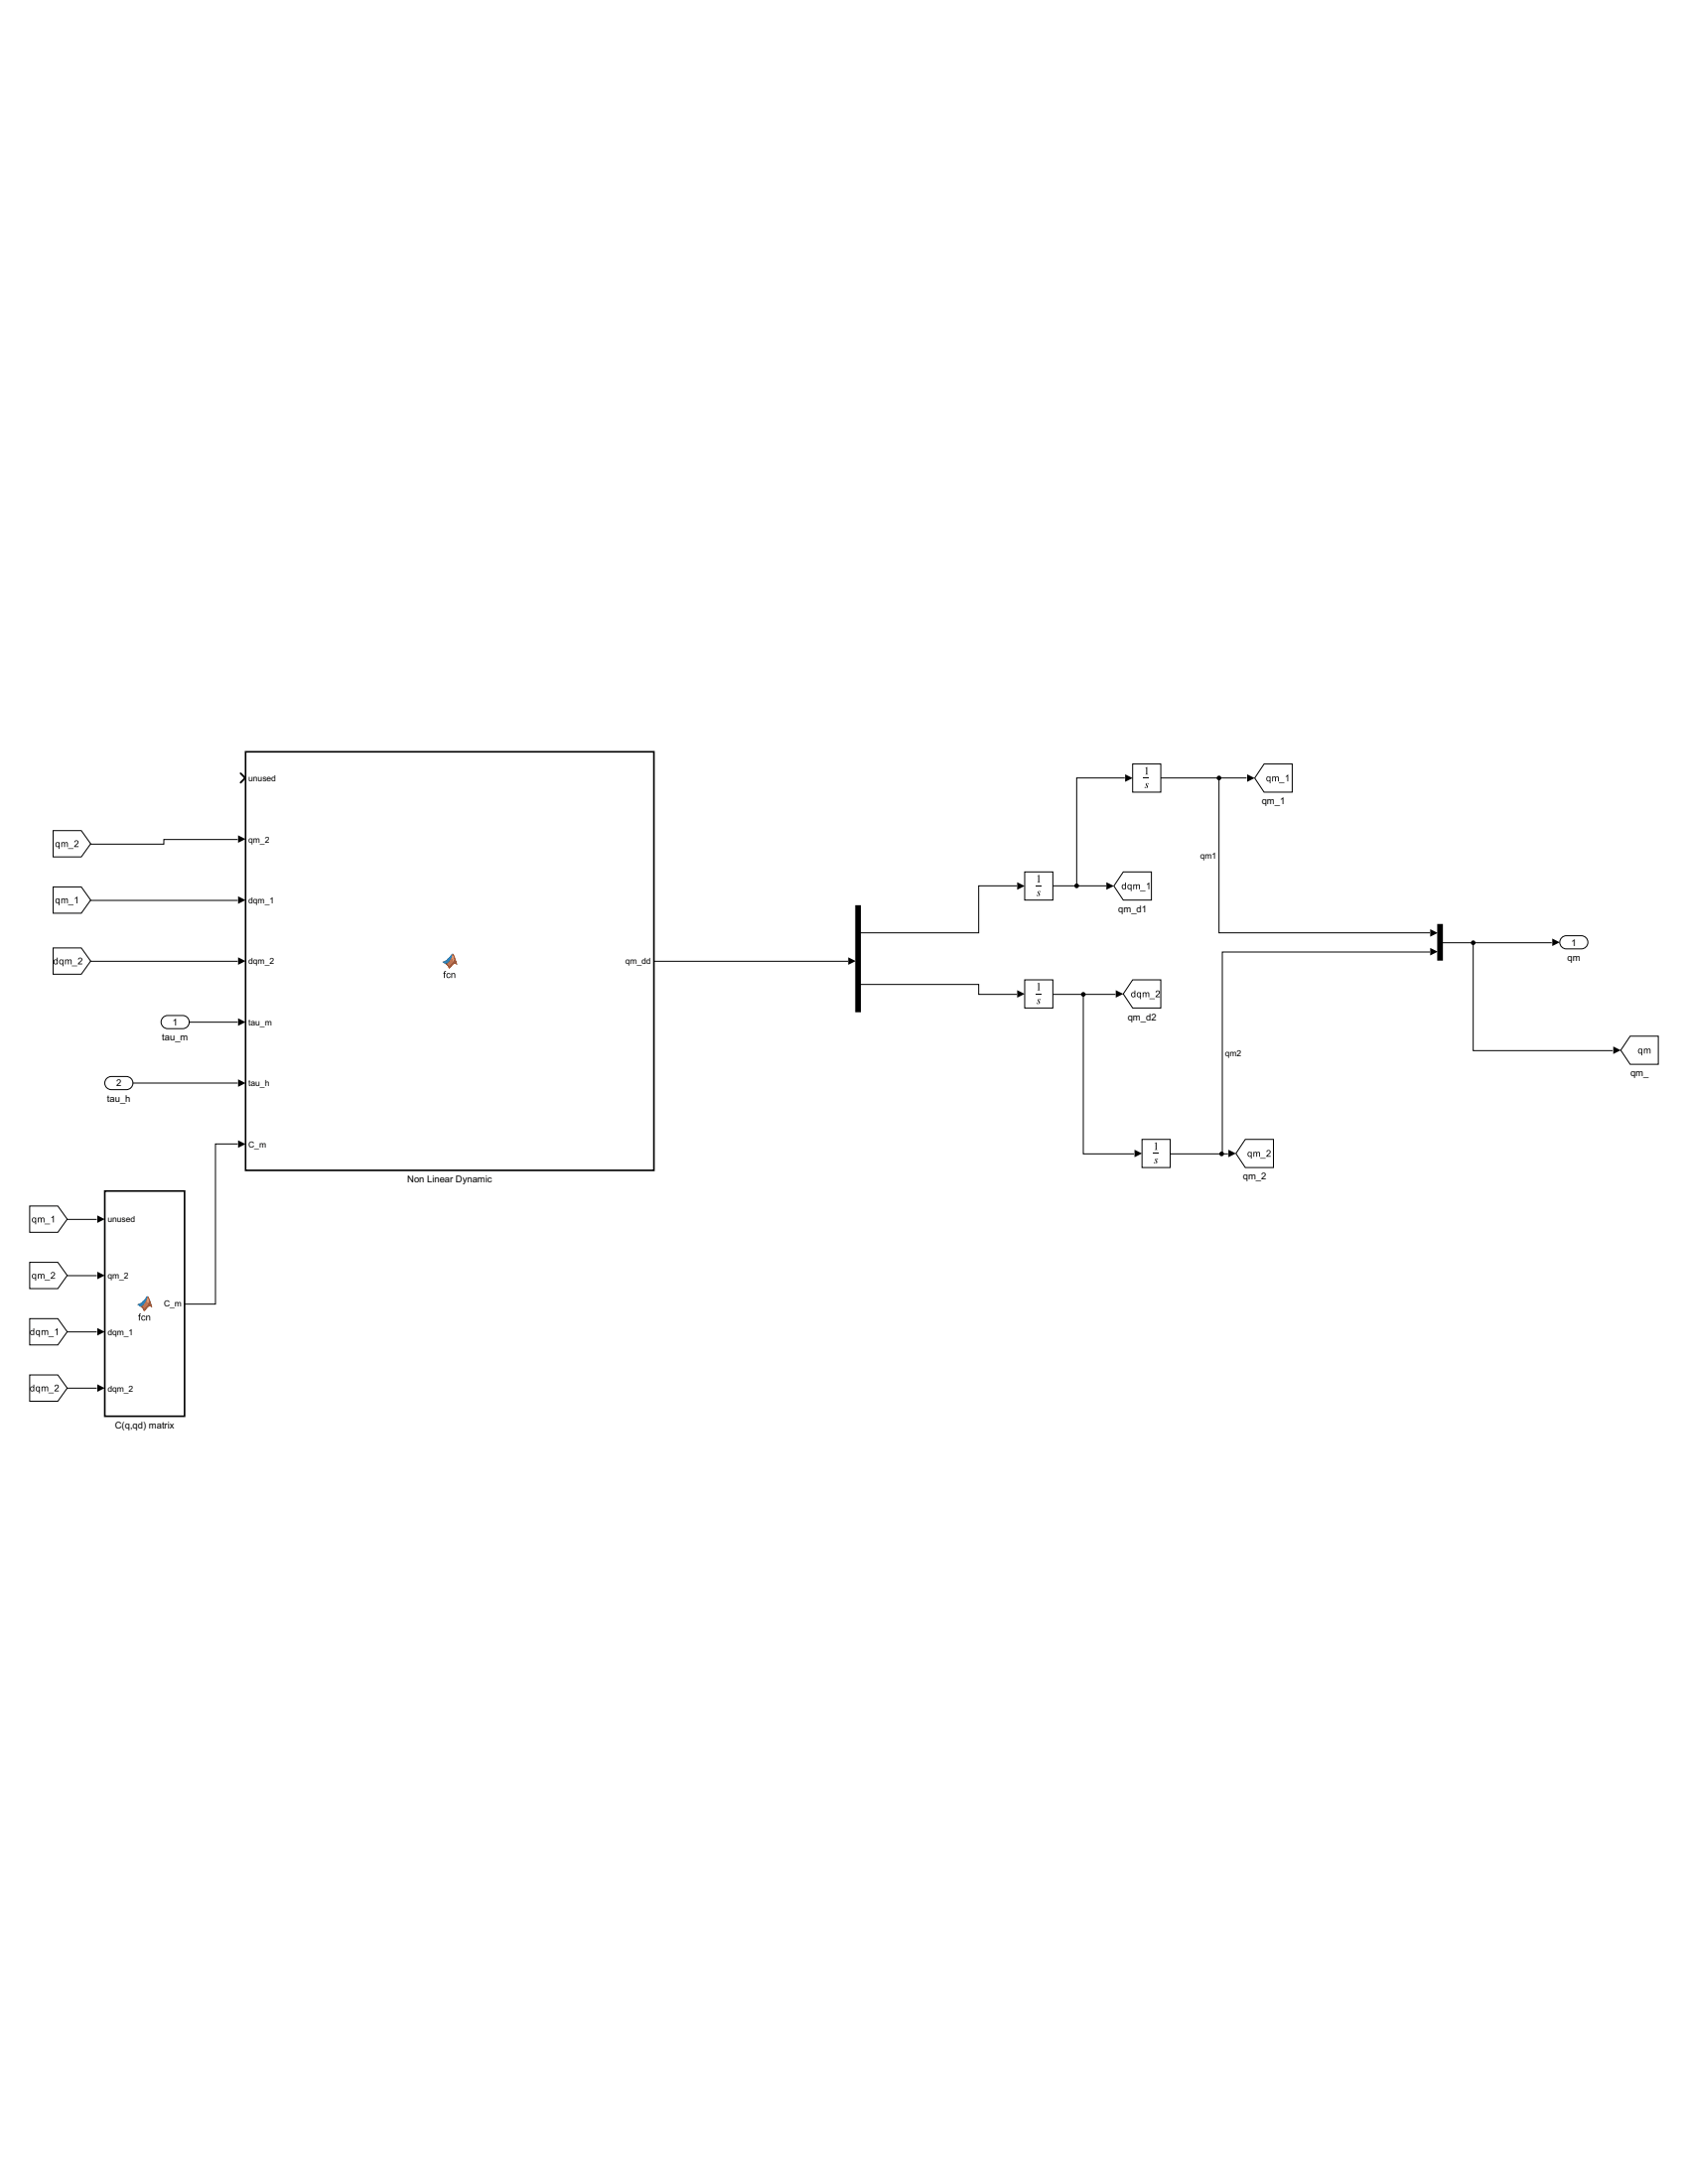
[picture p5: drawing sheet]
<svg xmlns="http://www.w3.org/2000/svg" width="216mm" height="279mm" viewBox="0 0 216 279" stroke-linecap="round" stroke-linejoin="round" font-family="sans-serif">
<path d="M30.8 98.9l.6 .6-.6 .6" fill="none" stroke="#000" stroke-width=".24"/>
<path d="M31.4 96.2h52.2v53.5h-52.2z" fill="#fff"/>
<path d="M56.6 123.1l.5-.2 .7-.9a2.13 2.13 0 0 1 .7 1.4 .43 .43 0 0 0-.8 .2l-.3 .3a1.39 1.39 0 0 0-.8-.8z" fill="#000"/>
<path d="M57.9 122.2a.62 .62 0 0 1 .1 .7 .61 .61 0 0 1-.1-.7z" fill="#f5ae81"/>
<g fill="#000">
<path d="M57.9 122.1l.1-.1 .1 .3 .4 1v.1l-.3-.1-.2 .1-.6 .5-.1-.3-.3-.3 .2 .1 .3 .4 .2-.2a.46 .46 0 0 1 .7-.3z"/>
<path d="M56.8 124.3l.3-.1-.2 .2 .1 .2h-.1v.5h-.1v-.5h-.1zM57.2 124.6l.3-.1 .1 .2-.1-.1a.2 .2 0 0 0-.3 .2 .2 .2 0 0 0 .3 .2l.1-.1a.31 .31 0 0 1-.4 .2 .31 .31 0 0 1 0-.5zM57.7 124.5h.1v.1a.22 .22 0 0 1 .3-.1 .22 .22 0 0 1 .1 .2v.4h-.1v-.4a.15 .15 0 0 0-.1-.1 .15 .15 0 0 0-.2 .1v.4h-.1z"/>
<path d="M56.6 123.1l.4 .2a2.68 2.68 0 0 0 .9-1.2h.1l-.1-.1-.2 .1-.6 .7zM56.7 123.1l.4-.2 .2 .1-.3 .2zM57.3 122.7l.4-.3-.4 .6-.1-.1z"/>
</g>
<path d="M31.4 96.2h52.2v53.5h-52.2z" fill="none" stroke="#000" stroke-width=".21"/>
<path d="M109.5 115.9h.6v13.5h-.6z" fill="#fff"/>
<path d="M109.5 115.9h.6v13.5h-.6z" fill-rule="evenodd" fill="#000"/>
<path d="M109.5 115.9h.6v13.5h-.6z" fill="none" stroke="#000" stroke-width=".13"/>
<path d="M144.9 97.7h3.6v3.6h-3.6z" fill="#fff"/>
<path d="M146.3 99.5h.7v.1h-.7z" fill-rule="evenodd" fill="#000"/>
<path d="M146.5 98.2l.2-.1v.9l.2 .1h-.4l.1-.2v-.6zM146.6 100.2h.3v.2l-.2-.2-.1 .1 .2 .3a.31 .31 0 0 1-.4 .2v-.2l.2 .2 .1-.1-.2-.4z" fill="#000"/>
<path d="M144.9 97.7h3.6v3.6h-3.6z" fill="none" stroke="#000" stroke-width=".13"/>
<path d="M131.1 111.5h3.6v3.6h-3.6z" fill="#fff"/>
<path d="M132.5 113.3h.7v.1h-.7z" fill-rule="evenodd" fill="#000"/>
<path d="M132.7 112.1l.2-.2v.9l.2 .1h-.4l.1-.1v-.7zM132.8 114h.3v.2l-.2-.2-.1 .1 .2 .3a.31 .31 0 0 1-.4 .2v-.2l.2 .2 .1-.1-.2-.4z" fill="#000"/>
<path d="M131.1 111.5h3.6v3.6h-3.6z" fill="none" stroke="#000" stroke-width=".13"/>
<path d="M131.1 125.4h3.6v3.6h-3.6z" fill="#fff"/>
<path d="M132.5 127.1h.7v.1h-.7z" fill-rule="evenodd" fill="#000"/>
<path d="M132.7 125.9l.2-.2v.9l.2 .1h-.4l.1-.1v-.7zM132.8 127.8h.3v.2l-.2-.2-.1 .1 .2 .3a.31 .31 0 0 1-.4 .2v-.2l.2 .2 .1-.1-.2-.3z" fill="#000"/>
<path d="M131.1 125.4h3.6v3.6h-3.6z" fill="none" stroke="#000" stroke-width=".13"/>
<path d="M161.7 97.7h3.6v3.6h-3.6l-1.2-1.8z" fill="#fff"/>
<path d="M162 99.4l.2-.1 .2 .1 .1-.1v.9h-.1v-.3a.3 .3 0 0 1-.4-.1 .3 .3 0 0 1 0-.4zM162.1 99.5a.22 .22 0 0 0 0 .3 .22 .22 0 0 0 .3 0v-.3zM162.7 99.3h.1v.1a.21 .21 0 0 1 .4 0l.2-.1 .1 .1 .1 .6h-.1v-.4a.13 .13 0 0 0-.1-.2 .13 .13 0 0 0-.2 .1v.5h-.1v-.4a.14 .14 0 0 0-.2-.2 .14 .14 0 0 0-.1 .2v.4h-.1zM163.6 100.1h.7v.1h-.7zM164.5 99.3l.3-.2v.9h-.1v-.7l-.2 .1z" fill="#000"/>
<path d="M161.7 97.7h3.6v3.6h-3.6l-1.2-1.8z" fill="none" stroke="#000" stroke-width=".13"/>
<path d="M159.3 145.8h3.6v3.6h-3.6l-1.2-1.8z" fill="#fff"/>
<path d="M159.6 147.4l.2-.1 .2 .1h.1v.8h-.1v-.3a.3 .3 0 0 1-.4 0 .3 .3 0 0 1 0-.5zM159.7 147.5a.22 .22 0 0 0 0 .3 .22 .22 0 0 0 .3 .1v-.4zM160.3 147.4h.1a.21 .21 0 0 1 .4 .1l.2-.2 .1 .1 .1 .6h-.1v-.4a.13 .13 0 0 0-.1-.2 .13 .13 0 0 0-.2 .1v.5h-.1v-.4a.14 .14 0 0 0-.2-.1 .14 .14 0 0 0-.1 .2v.3h-.1zM161.2 148.1h.7v.1h-.7zM162.1 147.2a.3 .3 0 0 1 .4 .1 .3 .3 0 0 1-.2 .4l-.2 .2h.4v.1h-.5v-.2a.45 .45 0 0 0 .4-.5l-.2-.1-.1 .2h-.1z" fill="#000"/>
<path d="M159.3 145.8h3.6v3.6h-3.6l-1.2-1.8z" fill="none" stroke="#000" stroke-width=".13"/>
<path d="M143.7 111.5h3.6v3.6h-3.6l-1.2-1.8z" fill="#fff"/>
<path d="M143.5 113.2l.2-.1 .2 .1v-.3h.1v.9l-.1-.1a.3 .3 0 0 1-.4-.1 .3 .3 0 0 1 0-.4zM143.6 113.3a.22 .22 0 0 0 0 .3 .22 .22 0 0 0 .3 0v-.3zM144.3 113.2l.2-.1 .1 .1 .1-.1v.9h-.1v-.3a.3 .3 0 0 1-.4-.1 .3 .3 0 0 1 .1-.4zM144.3 113.3a.22 .22 0 0 0 0 .3 .22 .22 0 0 0 .3 0v-.3zM144.9 113.1h.1v.1a.21 .21 0 0 1 .4 0l.2-.1 .1 .1 .1 .6h-.1v-.4a.13 .13 0 0 0-.1-.2 .13 .13 0 0 0-.2 .1v.5h-.1v-.4a.14 .14 0 0 0-.2-.2 .14 .14 0 0 0 0 .2v.4h-.2zM145.8 113.9h.7v.1h-.7zM146.7 113.1l.3-.2v.9h-.1v-.7l-.2 .1z" fill="#000"/>
<path d="M143.7 111.5h3.6v3.6h-3.6l-1.2-1.8z" fill="none" stroke="#000" stroke-width=".13"/>
<path d="M144.9 125.4h3.6v3.6h-3.6l-1.2-1.8z" fill="#fff"/>
<path d="M144.7 127l.2-.1 .2 .1v-.3h.1v.9l-.1-.1a.3 .3 0 0 1-.4-.1 .3 .3 0 0 1 0-.4zM144.8 127.1a.22 .22 0 0 0 0 .3 .22 .22 0 0 0 .3 0v-.3zM145.5 127l.2-.1 .1 .1h.1v.8h-.1v-.3a.3 .3 0 0 1-.4 0 .3 .3 0 0 1 .1-.5zM145.5 127.1a.22 .22 0 0 0 0 .3 .22 .22 0 0 0 .3 0v-.3zM146.1 127h.1a.21 .21 0 0 1 .4 0l.2-.1 .1 .1 .1 .6h-.1v-.4a.13 .13 0 0 0-.1-.2 .13 .13 0 0 0-.2 .1v.5h-.1v-.4a.14 .14 0 0 0-.2-.2 .15 .15 0 0 0 0 .3v.3h-.2zM147 127.7h.7v.1h-.7zM147.9 126.8a.3 .3 0 0 1 .4 .1 .3 .3 0 0 1-.2 .4l-.2 .2h.5v.1h-.6l.1-.2a.45 .45 0 0 0 .3-.6h-.2l-.1 .2h-.1z" fill="#000"/>
<path d="M144.9 125.4h3.6v3.6h-3.6l-1.2-1.8z" fill="none" stroke="#000" stroke-width=".13"/>
<path d="M20.9 130.2l.2-.2 .3-.1h2a.84 .84 0 0 1 .8 .9 .84 .84 0 0 1-.8 .8h-2a.84 .84 0 0 1-.7-.5 .84 .84 0 0 1 .2-.9z" fill="#fff"/>
<path d="M20.9 130.2l.2-.2 .3-.1h2a.84 .84 0 0 1 .8 .9 .84 .84 0 0 1-.8 .8h-2a.84 .84 0 0 1-.7-.5 .84 .84 0 0 1 .2-.9z" fill="none" stroke="#000" stroke-width=".13"/>
<path d="M6.8 106.3h3.6l1.2 1.6-1.2 1.7h-3.6z" fill="#fff"/>
<path d="M7.2 107.8l.1-.1 .2 .1 .1-.1v.9h-.1v-.3a.3 .3 0 0 1-.4-.1 .3 .3 0 0 1 .1-.4zM7.2 107.9a.22 .22 0 0 0 0 .3 .22 .22 0 0 0 .3 0v-.3zM7.8 107.7h.1v.1a.21 .21 0 0 1 .4 0l.2-.1 .1 .1 .1 .6h-.1v-.4a.13 .13 0 0 0-.1-.2 .13 .13 0 0 0-.2 .1v.5h-.1v-.4a.14 .14 0 0 0-.2-.2 .14 .14 0 0 0-.1 .2v.4h-.1zM8.7 108.5h.7v.1h-.7zM9.6 107.6a.3 .3 0 0 1 .4 .1 .3 .3 0 0 1-.2 .4l-.2 .2h.4v.1h-.5l.1-.2a.45 .45 0 0 0 .3-.6h-.2l-.1 .2-.1-.1z" fill="#000"/>
<path d="M6.8 106.3h3.6l1.2 1.6-1.2 1.7h-3.6z" fill="none" stroke="#000" stroke-width=".13"/>
<path d="M6.8 113.5h3.6l1.2 1.6-1.2 1.7h-3.6z" fill="#fff"/>
<path d="M7.2 115l.1-.1 .2 .1 .1-.1v.9h-.1v-.3a.3 .3 0 0 1-.4-.1 .3 .3 0 0 1 .1-.4zM7.2 115.1a.22 .22 0 0 0 0 .3 .22 .22 0 0 0 .3 0v-.3zM7.8 114.9h.1v.1a.21 .21 0 0 1 .4 0l.2-.1 .1 .1 .1 .6h-.1v-.4a.13 .13 0 0 0-.1-.2 .13 .13 0 0 0-.2 .1v.5h-.1v-.4a.14 .14 0 0 0-.2-.2 .14 .14 0 0 0-.1 .2v.4h-.1zM8.7 115.7h.7v.1h-.7zM9.6 114.9l.3-.2v.9h-.1v-.7l-.2 .1z" fill="#000"/>
<path d="M6.8 113.5h3.6l1.2 1.6-1.2 1.7h-3.6z" fill="none" stroke="#000" stroke-width=".13"/>
<path d="M6.8 121.3h3.6l1.2 1.7-1.2 1.6h-3.6z" fill="#fff"/>
<path d="M6.9 122.8l.2-.1 .2 .1v-.3h.1v.9l-.1-.1a.3 .3 0 0 1-.4-.1 .3 .3 0 0 1 0-.4zM7 122.9a.22 .22 0 0 0-.1 .3 .22 .22 0 0 0 .3 0v-.3zM7.6 122.8l.2-.1 .2 .1 .1-.1v.9h-.1v-.3a.3 .3 0 0 1-.4 0 .3 .3 0 0 1 0-.5zM7.7 122.9a.22 .22 0 0 0 0 .3 .22 .22 0 0 0 .3 0v-.3zM8.3 122.7h.1v.1a.21 .21 0 0 1 .4 0l.2-.1 .1 .1 .1 .6h-.1v-.4a.13 .13 0 0 0-.1-.2 .13 .13 0 0 0-.2 .1v.5h-.1v-.4a.14 .14 0 0 0-.2-.2 .14 .14 0 0 0-.1 .2v.4h-.1zM9.2 123.5h.7v.1h-.7zM10.1 122.6a.3 .3 0 0 1 .4 .1 .3 .3 0 0 1-.2 .4l-.2 .2h.4v.1h-.5v-.2a.45 .45 0 0 0 .4-.6h-.2l-.1 .2h-.1z" fill="#000"/>
<path d="M6.8 121.3h3.6l1.2 1.7-1.2 1.6h-3.6z" fill="none" stroke="#000" stroke-width=".13"/>
<path d="M13.4 152.4h10.2v28.8h-10.2z" fill="#fff"/>
<path d="M17.6 166.9l.5-.2 .7-.8a2.13 2.13 0 0 1 .6 1.3 .43 .43 0 0 0-.7 .2l-.3 .3a1.39 1.39 0 0 0-.8-.8z" fill="#000"/>
<path d="M18.9 166.1a.62 .62 0 0 1 0 .6 .61 .61 0 0 1 0-.6z" fill="#f5ae81"/>
<g fill="#000">
<path d="M18.8 165.9h.1l.2 .2 .4 1.1h-.1l-.2-.1-.2 .1-.6 .5-.2-.3-.2-.2h.2l.3 .4 .2-.2a.46 .46 0 0 1 .6-.3z"/>
<path d="M17.8 168.1h.2l-.1 .1 .1 .2h-.1v.5h-.1v-.5h-.1zM18.1 168.4l.3-.1 .2 .2-.2-.1a.2 .2 0 0 0-.2 .2 .2 .2 0 0 0 .3 .2l.1-.1a.31 .31 0 0 1-.5 .2 .31 .31 0 0 1 0-.5zM18.7 168.3h.1v.1a.22 .22 0 0 1 .3-.1 .22 .22 0 0 1 .1 .3v.3h-.1v-.3a.15 .15 0 0 0-.1-.2 .15 .15 0 0 0-.2 .1v.4h-.1z"/>
<path d="M17.5 166.9l.5 .3a2.68 2.68 0 0 0 .9-1.3h.1l-.1-.1-.2 .1-.6 .7zM17.7 166.9l.4-.2 .1 .2-.2 .2zM18.3 166.5l.3-.3-.3 .6-.1-.1z"/>
</g>
<path d="M13.4 152.4h10.2v28.8h-10.2z" fill="none" stroke="#000" stroke-width=".21"/>
<path d="M3.8 154.3h3.6l1.2 1.7-1.2 1.6h-3.6z" fill="#fff"/>
<path d="M4.2 155.8h.1h.2h.1v.8h-.1v-.3a.3 .3 0 0 1-.4 0 .3 .3 0 0 1 .1-.5zM4.2 155.9a.22 .22 0 0 0 0 .3 .22 .22 0 0 0 .3 .1v-.4zM4.8 155.8h.1v.1a.21 .21 0 0 1 .4 0l.2-.1h.1l.1 .6h-.1v-.4a.13 .13 0 0 0-.1-.2 .13 .13 0 0 0-.2 .1v.5h-.1v-.4a.14 .14 0 0 0-.2-.1 .14 .14 0 0 0-.1 .2v.3h-.1zM5.7 156.6h.7h-.7zM6.6 155.7l.3-.2v.9h-.1v-.7l-.2 .1z" fill="#000"/>
<path d="M3.8 154.3h3.6l1.2 1.7-1.2 1.6h-3.6z" fill="none" stroke="#000" stroke-width=".13"/>
<path d="M3.8 161.5h3.6l1.2 1.7-1.2 1.7h-3.6z" fill="#fff"/>
<path d="M4.2 163h.1l.2 .1 .1-.1v.8h-.1v-.3a.3 .3 0 0 1-.4 0 .3 .3 0 0 1 .1-.5zM4.2 163.1a.22 .22 0 0 0 0 .3 .22 .22 0 0 0 .3 .1v-.4zM4.8 163h.1v.1a.21 .21 0 0 1 .4 0l.2-.1h.1l.1 .6h-.1v-.4a.13 .13 0 0 0-.1-.2 .13 .13 0 0 0-.2 .1v.5h-.1v-.4a.14 .14 0 0 0-.2-.1 .14 .14 0 0 0-.1 .2v.3h-.1zM5.7 163.8h.7h-.7zM6.6 162.8a.3 .3 0 0 1 .4 .1 .3 .3 0 0 1-.2 .4l-.2 .2h.4v.1h-.5l.1-.2a.45 .45 0 0 0 .3-.5l-.2-.1-.1 .2h-.1z" fill="#000"/>
<path d="M3.8 161.5h3.6l1.2 1.7-1.2 1.7h-3.6z" fill="none" stroke="#000" stroke-width=".13"/>
<path d="M3.8 168.7h3.6l1.2 1.7-1.2 1.7h-3.6z" fill="#fff"/>
<path d="M3.9 170.2h.2h.2v-.3h.1v.9l-.1-.1a.3 .3 0 0 1-.4 0 .3 .3 0 0 1 0-.5zM4 170.3a.22 .22 0 0 0-.1 .3 .22 .22 0 0 0 .3 .1v-.4zM4.6 170.2h.2l.2 .1 .1-.1v.8h-.1v-.3a.3 .3 0 0 1-.4 0 .3 .3 0 0 1 0-.5zM4.7 170.3a.22 .22 0 0 0 0 .3 .22 .22 0 0 0 .3 .1v-.4zM5.3 170.2h.1v.1a.21 .21 0 0 1 .4 0l.2-.1h.1l.1 .6h-.1v-.4a.13 .13 0 0 0-.1-.2 .14 .14 0 0 0-.2 .2v.4h-.1v-.4a.14 .14 0 0 0-.2-.1 .14 .14 0 0 0-.1 .2v.3h-.1zM6.2 171h.7h-.7zM7 170.1l.4-.2v.9h-.1v-.7l-.3 .2z" fill="#000"/>
<path d="M3.8 168.7h3.6l1.2 1.7-1.2 1.7h-3.6z" fill="none" stroke="#000" stroke-width=".13"/>
<path d="M3.8 175.9h3.6l1.2 1.7-1.2 1.7h-3.6z" fill="#fff"/>
<path d="M3.9 177.5l.2-.1h.2v-.3h.1v.9l-.1-.1a.3 .3 0 0 1-.4 0 .3 .3 0 0 1 0-.4zM4 177.5a.22 .22 0 0 0-.1 .3 .22 .22 0 0 0 .3 .1v-.4zM4.6 177.4h.2l.2 .1 .1-.1v.8h-.1v-.3a.3 .3 0 0 1-.4 0 .3 .3 0 0 1 0-.5zM4.7 177.5a.22 .22 0 0 0 0 .3 .22 .22 0 0 0 .3 .1v-.4zM5.3 177.4h.1v.1a.21 .21 0 0 1 .4 0l.2-.1h.1l.1 .6h-.1v-.4a.13 .13 0 0 0-.1-.2 .14 .14 0 0 0-.2 .2v.4h-.1v-.4a.14 .14 0 0 0-.2-.1 .14 .14 0 0 0-.1 .2v.3h-.1zM6.2 178.2h.7h-.7zM7.1 177.2a.3 .3 0 0 1 .4 .1 .3 .3 0 0 1-.2 .4l-.2 .2h.4v.1h-.5v-.2a.45 .45 0 0 0 .4-.5l-.2-.1-.1 .2h-.1z" fill="#000"/>
<path d="M3.8 175.9h3.6l1.2 1.7-1.2 1.7h-3.6z" fill="none" stroke="#000" stroke-width=".13"/>
<path d="M183.9 118.3h.6v4.5h-.6z" fill="#fff"/>
<path d="M183.9 118.3h.6v4.5h-.6z" fill-rule="evenodd" fill="#000"/>
<path d="M183.9 118.3h.6v4.5h-.6z" fill="none" stroke="#000" stroke-width=".13"/>
<path d="M199.7 120l.3-.2 .3-.1h2a.84 .84 0 0 1 .8 .9 .84 .84 0 0 1-.8 .8h-2a.84 .84 0 0 1-.7-.5 .84 .84 0 0 1 .1-.9z" fill="#fff"/>
<path d="M199.7 120l.3-.2 .3-.1h2a.84 .84 0 0 1 .8 .9 .84 .84 0 0 1-.8 .8h-2a.84 .84 0 0 1-.7-.5 .84 .84 0 0 1 .1-.9z" fill="none" stroke="#000" stroke-width=".13"/>
<path d="M208.5 132.6h3.6v3.6h-3.6l-1.2-1.8z" fill="#fff"/>
<path d="M209.6 134.2l.2-.1 .1 .1h.1v.8h-.1v-.3a.3 .3 0 0 1-.4 0 .3 .3 0 0 1 .1-.5zM209.7 134.3a.22 .22 0 0 0-.1 .3 .22 .22 0 0 0 .3 0v-.3zM210.3 134.2h.1a.21 .21 0 0 1 .3 .1l.2-.2 .2 .1v.6h-.1v-.4a.13 .13 0 0 0-.1-.2 .13 .13 0 0 0-.2 .1v.5h-.1v-.4a.14 .14 0 0 0-.2-.2 .15 .15 0 0 0 0 .3v.3h-.1z" fill="#000"/>
<path d="M208.5 132.6h3.6v3.6h-3.6l-1.2-1.8z" fill="none" stroke="#000" stroke-width=".13"/>
<path d="M146.1 145.8h3.6v3.6h-3.6z" fill="#fff"/>
<path d="M147.5 147.5h.7v.1h-.7z" fill-rule="evenodd" fill="#000"/>
<path d="M147.7 146.3l.2-.2v.9l.2 .1h-.4l.1-.1v-.7zM147.8 148.3l.3-.1v.2l-.2-.2-.1 .1 .2 .3a.31 .31 0 0 1-.4 .3v-.3l.2 .2 .1-.1-.2-.3z" fill="#000"/>
<path d="M146.1 145.8h3.6v3.6h-3.6z" fill="none" stroke="#000" stroke-width=".13"/>
<path d="M13.6 138l.3-.2 .3-.1h2a.84 .84 0 0 1 .8 .9 .84 .84 0 0 1-.8 .8h-2a.84 .84 0 0 1-.7-.5 .84 .84 0 0 1 .1-.9z" fill="#fff"/>
<g fill="none" stroke="#000" stroke-width=".13">
<path d="M143.9 99.5h-6.2v13.8M148.5 99.5h10.9M155.9 99.5v19.8h27M11.6 115.2h18.8M30.4 107.4h-9.4v.6h-9.4M130.1 113.3h-4.9v6h-15.2M134.7 113.3h6.8M11.6 123h18.8M13.6 138l.3-.2 .3-.1h2a.84 .84 0 0 1 .8 .9 .84 .84 0 0 1-.8 .8h-2a.84 .84 0 0 1-.7-.5 .84 .84 0 0 1 .1-.9zM17 138.6h13.4M24.2 130.8h6.2M83.6 123h24.9"/>
<path d="M110 125.9h15.2v1.3h4.9M134.7 127.2h8M138.6 127.2v20.4h6.4M182.9 121.8h-26.6v25.8M184.4 120.6h14.1M188.4 120.6v13.8h17.9M8.6 156h3.8M30.4 146.3h-2.8v20.5h-4M149.6 147.6h7.5M8.6 170.4h3.8M8.6 177.6h3.8M8.6 163.2h3.8"/>
</g>
<g fill="#000">
<path d="M143.9 99.1l1 .4-1 .5zM159.5 99.1l1 .4-1 .5zM30.4 106.9l1 .4-1 .5zM30.4 114.7l1 .4-1 .5zM130.1 112.9l1 .4-1 .5zM141.5 112.9l1 .4-1 .5zM182.9 118.9l1 .4-1 .5zM30.4 130.3l1 .5-1 .4zM30.4 122.5l1 .5-1 .4zM30.4 138.1l1 .5-1 .4zM108.5 122.5l1 .5-1 .4zM130.1 126.7l1 .5-1 .4z"/>
<path d="M142.7 126.7l1 .5-1 .4zM182.9 121.3l1 .5-1 .4zM198.5 120.1l1 .5-1 .4zM206.3 133.9l1 .5-1 .4zM12.4 155.5l1 .5-1 .4zM30.4 145.9l1 .5-1 .4zM145.1 147.1l1 .5-1 .4zM157.1 147.1l1 .5-1 .4zM12.4 169.9l1 .5-1 .5zM12.4 177.1l1 .5-1 .5zM12.4 162.7l1 .5-1 .5z"/>
</g>
<g fill="#000">
<circle cx="155.9" cy="99.5" r=".3"/>
<circle cx="137.7" cy="113.3" r=".3"/>
<circle cx="138.6" cy="127.2" r=".3"/>
<circle cx="188.4" cy="120.6" r=".3"/>
<circle cx="156.3" cy="147.6" r=".3"/>
</g>
<g font-size="1.2">
<text x="161.4" y="102.9">qm_1</text>
<text x="143" y="116.7">qm_d1</text>
<text x="200.5" y="123">qm</text>
<text x="201" y="121">1</text>
<text x="22.1" y="131.2">1</text>
<text x="144.2" y="130.5">qm_d2</text>
<text x="20.7" y="133.2">tau_m</text>
<text x="208.5" y="137.7">qm_</text>
<text x="13.7" y="141">tau_h</text>
<text x="14.9" y="139">2</text>
<text x="52.1" y="151.3">Non Linear Dynamic</text>
<text x="159" y="150.9">qm_2</text>
<text x="14.7" y="182.7">C(q,qd) matrix</text>
</g>
<g font-size="1.1">
<text x="31.8" y="100">unused</text>
<text x="31.8" y="107.8">qm_2</text>
<text x="153.5" y="109.9">qm1</text>
<text x="31.8" y="115.6">dqm_1</text>
<text x="31.8" y="123.4">dqm_2</text>
<text x="80" y="123.4">qm_dd</text>
<text x="31.8" y="131.2">tau_m</text>
<text x="156.7" y="135.1">qm2</text>
<text x="31.8" y="139">tau_h</text>
<text x="31.8" y="146.8">C_m</text>
<text x="13.8" y="156.4">unused</text>
<text x="13.8" y="163.6">qm_2</text>
<text x="21" y="167.2">C_m</text>
<text x="13.8" y="170.8">dqm_1</text>
<text x="13.8" y="178">dqm_2</text>
</g>
</svg>
